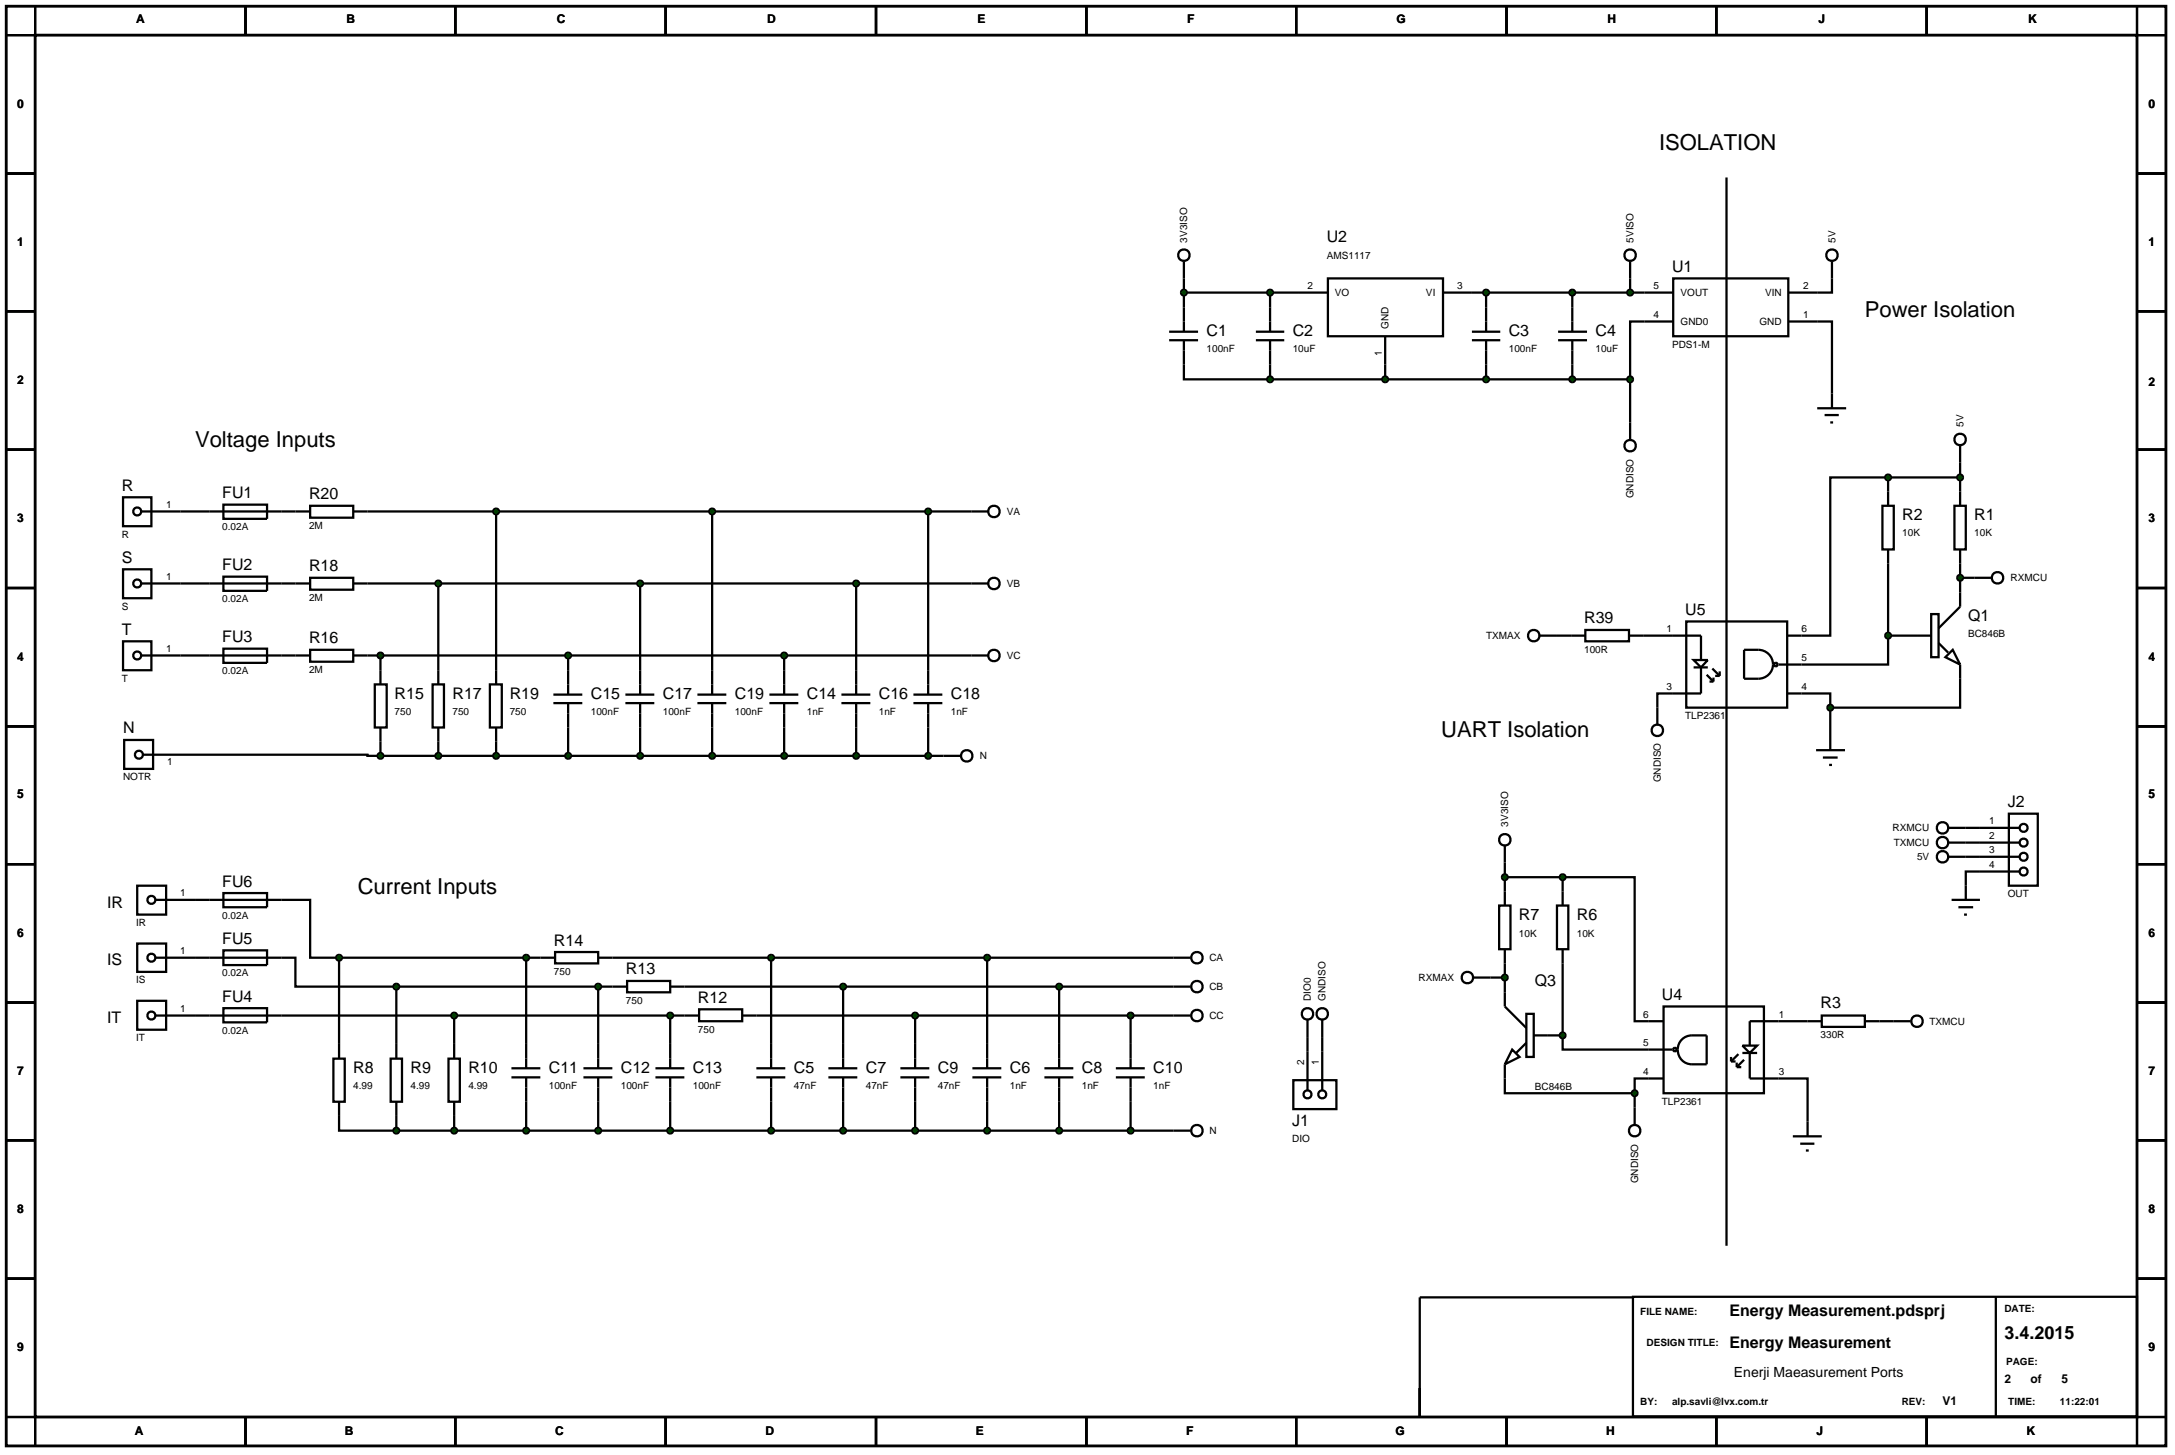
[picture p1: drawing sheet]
<svg xmlns="http://www.w3.org/2000/svg" width="384mm" height="257mm" viewBox="0 0 384 257" stroke-linecap="round" stroke-linejoin="round" font-family="sans-serif">
<path d="M1.1 1.1h380.9v253.9h-380.9zM6.2 6.2h370.7v243.7h-370.7z" fill="none" stroke="#000" stroke-width=".5"/>
<g fill="none" stroke="#000" stroke-width=".4">
<path d="M6.2 1.1v5.1h-5.1M43.3 1.1v5.1M80.3 1.1v5.1M117.4 1.1v5.1M154.5 1.1v5.1M191.6 1.1v5.1M228.6 1.1v5.1M265.7 1.1v5.1M302.7 1.1v5.1M339.8 1.1v5.1M376.9 1.1v5.1h5.1M1.1 30.6h5.1"/>
<path d="M376.9 30.6h5.1M1.1 54.9h5.1M208.8 51.6h20.3M208.8 49.1v5.1M224 51.6v2.6M259.6 51.6h30.4M262.1 51.6v2.6M277.3 51.6v2.6M287.5 49.1v2.5M290 56.7h-2.5v10.2M320.5 56.7h2.6v12.7M323.1 49.1v2.5h-2.6"/>
<path d="M376.9 54.9h5.1M1.1 79.3h5.1M208.8 64.3v2.6h15.2M224 66.9h63.5M224 64.3v2.6M244.3 64.3v2.6M262.1 64.3v2.6M277.3 64.3v2.6M287.5 66.9v7.6M376.9 79.3h5.1M31.8 90.2h5.1M49.6 90.2h5.1"/>
<path d="M54.7 89.2h7.6v2.1h-7.6zM62.3 90.2h109M87.5 90.2v30.5M125.6 90.2v28M163.7 90.2v28M333 84.2h-10.2v27.9h-5.1M333 84.2v2.5M333 99.4v12.7M333 84.2h12.7M345.7 81.6v5.1M345.7 99.4v5.1M1.1 103.7h5.1"/>
<path d="M31.8 115.6h5.1M31.8 102.9h5.1M49.6 115.6h5.1M49.6 102.9h5.1M54.7 101.9h7.6v2.1h-7.6zM54.7 114.6h7.6v2.1h-7.6zM62.3 115.6h109M62.3 102.9h109M67.1 115.6v5.1M77.3 102.9v17.8M100.2 115.6v2.6M112.9 102.9v15.3"/>
<path d="M138.3 115.6v2.6M151 102.9v15.3M274.6 112.1h2.5M289.8 112.1h5.1M333 112.1v5.1h-15.3M333 112.1h5.1M345.7 119.7v5.1h-22.9M345.7 101.9h2.5M376.9 103.7h5.1M1.1 128.1h5.1M32.1 133.1h32.7v.2h2.3M66.1 120.7h2.1v7.6h-2.1z"/>
<path d="M67.1 128.3v5M67.1 133.3h99.3M76.3 120.7h2v7.6h-2zM77.3 128.3v5M86.4 120.7h2.1v7.6h-2.1zM87.5 128.3v5M100.2 128.3v5M112.9 128.3v5M125.6 128.3v5M138.3 128.3v5M151 128.3v5M163.7 128.3v5"/>
<path d="M294.9 122.3h-2.6v2.5M317.7 122.3h5.1v2.5M322.8 124.8v5M376.9 128.1h5.1M1.1 152.4h5.1M34.4 158.7h2.5M49.6 158.7h5.1v10.2h5.1M265.4 152.1v5.1M265.4 154.7h10.2M275.6 154.7h12.7v25.4h2.5M275.6 154.7v2.5M346.7 146h2.5"/>
<path d="M346.7 148.6h2.5M346.7 151.1h2.5M349.2 153.7h-2.5v2.5M376.9 152.4h5.1M1.1 176.8h5.1M34.4 168.9h2.5M34.4 179.1h2.5M49.6 168.9h2.5v5.1h17.8M49.6 179.1h71.1M59.8 168.9h35.5M59.8 168.9v15.2M69.9 174v10.1"/>
<path d="M69.9 174h38.1M80.1 179.1v5M92.8 168.9v15.2M105.5 174v10.1M108 168.9h99M118.2 179.1v5M120.7 174h86.3M133.4 179.1h73.6M136 168.9v15.2M148.7 174v10.1M161.4 179.1v5M174.1 168.9v15.2"/>
<path d="M186.8 174v10.1M199.4 179.1v5M262.9 172.4h2.5M265.4 169.9v5.1M275.6 169.9v12.7M376.9 176.8h5.1M59.8 196.8v2.6h10.1M69.9 196.8v2.6M69.9 199.4h137.1M80.1 196.8v2.6M92.8 194.3v5.1M105.5 194.3v5.1"/>
<path d="M118.2 194.3v5.1M136 194.3v5.1M148.7 194.3v5.1M161.4 194.3v5.1M174.1 194.3v5.1M186.8 194.3v5.1M199.4 194.3v5.1M230.6 182.9v2.5M233.2 182.9v2.5M265.4 190.2v2.6h22.9M273 182.6h2.6M275.6 182.6v2.5h15.2"/>
<path d="M288.3 192.8v2.5M290.8 190.2h-2.5v2.6M313.7 190.2h5.1v7.6M313.7 180.1h5.1M331.5 180.1h2.5M1.1 201.1h5.1M376.9 201.1h5.1M1.1 225.5h5.1M288 228.7h88.9v21.1h-88.9zM288 228.8h-37.6v21.1M352 228.7v21.1M376.9 225.5h5.1"/>
<path d="M1.1 249.9h5.1v5.1M43.3 249.9v5.1M80.3 249.9v5.1M117.4 249.9v5.1M154.5 249.9v5.1M191.6 249.9v5.1M228.6 249.9v5.1M265.7 249.9v5.1M302.7 249.9v5.1M339.8 249.9v5.1M382 249.9h-5.1v5.1"/>
</g>
<path d="M76.9 133l.4-.2-.5 .5zM77.3 132.8l.3 .1 .2 .4zM77.8 133.3l-.2 .4-.3 .1zM76.8 133.3l.5 .5-.4-.2z" fill="#004000" stroke="#000" stroke-width=".4"/>
<path d="M77.3 132.8l.5 .5-.5 .5-.5-.5z" fill="#004000"/>
<g fill="none" stroke="#000" stroke-width=".4">
<path d="M171.3 115.6h3"/>
<circle cx="175.3" cy="115.6" r="1.01"/>
</g>
<path d="M66.7 115.3l.4-.2-.5 .5zM67.1 115.1l.4 .2 .1 .3zM67.6 115.6l-.1 .3-.4 .2zM66.6 115.6l.5 .5-.3-.1z" fill="#004000" stroke="#000" stroke-width=".4"/>
<path d="M66.6 115.6l.5-.5 .5 .5-.5 .5z" fill="#004000"/>
<g fill="none" stroke="#000" stroke-width=".4">
<path d="M171.3 102.9h3"/>
<circle cx="175.3" cy="102.9" r="1.01"/>
</g>
<path d="M76.9 102.6l.4-.2-.5 .5zM77.3 102.4l.3 .1 .2 .4zM77.3 103.4l.5-.5-.2 .4zM76.8 102.9l.5 .5-.4-.2z" fill="#004000" stroke="#000" stroke-width=".4"/>
<path d="M76.8 102.9l.5-.5 .5 .5-.5 .5z" fill="#004000"/>
<g fill="none" stroke="#000" stroke-width=".4">
<path d="M171.3 90.2h3"/>
<circle cx="175.3" cy="90.2" r="1.01"/>
</g>
<path d="M87.1 89.9l.4-.2-.5 .5zM87.5 89.7l.3 .1 .2 .4zM87.5 90.7l.5-.5-.2 .4zM87 90.2l.5 .5-.4-.2z" fill="#004000" stroke="#000" stroke-width=".4"/>
<path d="M87 90.2l.5-.5 .5 .5-.5 .5z" fill="#004000"/>
<g fill="none" stroke="#000" stroke-width=".4">
<path d="M207 168.9h3M207 174h3M207 179.1h3M58.8 186.7h2v7.6h-2zM59.8 184.1v2.6M59.8 194.3v2.5M68.9 186.7h2v7.6h-2zM69.9 184.1v2.6M69.9 194.3v2.5M79.1 186.7h2v7.6h-2zM80.1 184.1v2.6M80.1 194.3v2.5"/>
<circle cx="211.1" cy="168.9" r="1.01"/>
<circle cx="211.1" cy="174" r="1.01"/>
<circle cx="211.1" cy="179.1" r="1.01"/>
</g>
<path d="M69.5 199.1l.4-.2-.5 .5zM69.9 198.9l.4 .2 .1 .3zM70.4 199.4l-.1 .3-.4 .2zM69.4 199.4l.5 .5-.3-.1z" fill="#004000" stroke="#000" stroke-width=".4"/>
<path d="M69.4 199.4l.5-.5 .5 .5-.5 .5z" fill="#004000"/>
<g fill="none" stroke="#000" stroke-width=".4">
<path d="M207 199.4h3"/>
<circle cx="211.1" cy="199.4" r="1.01"/>
</g>
<path d="M79.8 199l.3-.1-.5 .5zM80.1 198.9l.3 .1 .2 .4zM80.6 199.4l-.2 .4-.3 .1zM79.6 199.4l.5 .5-.4-.2z" fill="#004000" stroke="#000" stroke-width=".4"/>
<path d="M80.1 198.9l.5 .5-.5 .5-.5-.5z" fill="#004000"/>
<path d="M90.2 188.4h5.1M90.2 190h5.1M92.8 184.1v4.3M92.8 190v4.3M102.9 188.4h5.1M102.9 190h5.1M105.5 184.1v4.3M105.5 190v4.3M115.6 188.4h5.1M115.6 190h5.1M118.2 184.1v4.3M118.2 190v4.3" fill="none" stroke="#000" stroke-width=".4"/>
<g fill="#004000" stroke="#000" stroke-width=".4">
<path d="M92.5 199l.3-.1-.5 .5zM92.8 198.9l.3 .1 .2 .4zM93.3 199.4l-.2 .4-.3 .1zM92.3 199.4l.5 .5-.4-.2z"/>
<path d="M105.2 199l.3-.1-.5 .5zM105.5 198.9l.3 .1 .2 .4zM106 199.4l-.2 .4-.3 .1zM105 199.4l.5 .5-.4-.2z"/>
<path d="M117.9 199l.3-.1-.5 .5zM118.2 198.9l.3 .1 .2 .4zM118.7 199.4l-.2 .4-.3 .1zM117.7 199.4l.5 .5-.4-.2z"/>
</g>
<g fill="#004000">
<path d="M92.8 198.9l.5 .5-.5 .5-.5-.5z"/>
<path d="M105.5 198.9l.5 .5-.5 .5-.5-.5z"/>
<path d="M118.2 198.9l.5 .5-.5 .5-.5-.5z"/>
</g>
<g fill="none" stroke="#000" stroke-width=".4">
<path d="M95.3 168.9h2.6M97.9 167.9h7.6v2h-7.6zM105.5 168.9h2.5M108 174h2.6M110.6 173h7.6v2h-7.6zM118.2 174h2.5M120.7 179.1h2.6M123.3 178h7.6v2.1h-7.6zM130.9 179.1h2.5M133.4 188.4h5.1M133.4 190h5.1M136 184.1v4.3"/>
<path d="M136 190v4.3M146.1 188.4h5.1M146.1 190h5.1M148.7 184.1v4.3M148.7 190v4.3M158.8 188.4h5.1M158.8 190h5.1M161.4 184.1v4.3M161.4 190v4.3"/>
</g>
<g fill="#004000" stroke="#000" stroke-width=".4">
<path d="M135.6 168.6l.4-.2-.5 .5zM136 168.4l.4 .2 .1 .3zM136.5 168.9l-.2 .4-.3 .1zM135.5 168.9l.5 .5-.3-.1z"/>
<path d="M148.3 173.7l.4-.2-.5 .5zM148.7 173.5l.3 .1 .2 .4zM149.2 174l-.1 .3-.4 .2zM148.2 174l.5 .5-.4-.2z"/>
<path d="M161 178.8l.4-.2-.5 .5zM161.4 178.6l.3 .1 .2 .4zM161.4 179.6l.5-.5-.2 .4zM160.9 179.1l.5 .5-.3-.1z"/>
<path d="M135.6 199.1l.4-.2-.5 .5zM136 198.9l.3 .1 .2 .4zM136.5 199.4l-.1 .3-.4 .2zM135.5 199.4l.5 .5-.4-.2z"/>
<path d="M148.3 199.1l.4-.2-.5 .5zM148.7 198.9l.3 .1 .2 .4zM149.2 199.4l-.1 .3-.4 .2zM148.2 199.4l.5 .5-.4-.2z"/>
<path d="M161 199.1l.4-.2-.5 .5zM161.4 198.9l.3 .1 .2 .4zM161.9 199.4l-.1 .3-.4 .2zM160.9 199.4l.5 .5-.4-.2z"/>
</g>
<g fill="#004000">
<path d="M135.5 168.9l.5-.5 .5 .5-.5 .5z"/>
<path d="M148.2 174l.5-.5 .5 .5-.5 .5z"/>
<path d="M160.9 179.1l.5-.5 .5 .5-.5 .5z"/>
<path d="M135.5 199.4l.5-.5 .5 .5-.5 .5z"/>
<path d="M148.2 199.4l.5-.5 .5 .5-.5 .5z"/>
<path d="M160.9 199.4l.5-.5 .5 .5-.5 .5z"/>
</g>
<path d="M171.5 188.4h5.1M171.5 190h5.1M174.1 184.1v4.3M174.1 190v4.3" fill="none" stroke="#000" stroke-width=".4"/>
<g fill="#004000" stroke="#000" stroke-width=".4">
<path d="M173.7 199.1l.4-.2-.5 .5zM174.1 198.9l.3 .1 .2 .4zM174.6 199.4l-.1 .3-.4 .2zM173.6 199.4l.5 .5-.4-.2z"/>
<path d="M173.7 168.6l.4-.2-.5 .5zM174.1 168.4l.4 .2 .1 .3zM174.6 168.9l-.2 .4-.3 .1zM173.6 168.9l.5 .5-.3-.1z"/>
</g>
<g fill="#004000">
<path d="M173.6 199.4l.5-.5 .5 .5-.5 .5z"/>
<path d="M173.6 168.9l.5-.5 .5 .5-.5 .5z"/>
</g>
<path d="M184.2 188.4h5.1M184.2 190h5.1M186.8 184.1v4.3M186.8 190v4.3M196.8 188.4h5.1M196.8 190h5.1M199.4 184.1v4.3M199.4 190v4.3" fill="none" stroke="#000" stroke-width=".4"/>
<g fill="#004000" stroke="#000" stroke-width=".4">
<path d="M186.4 173.7l.4-.2-.5 .5zM186.8 173.5l.4 .2 .1 .3zM187.3 174l-.1 .3-.4 .2zM186.3 174l.5 .5-.4-.2z"/>
<path d="M186.4 199.1l.4-.2-.5 .5zM186.8 198.9l.4 .2 .1 .3zM187.3 199.4l-.1 .3-.4 .2zM186.3 199.4l.5 .5-.4-.2z"/>
<path d="M199 178.8l.4-.2-.5 .5zM199.4 178.6l.3 .1 .2 .4zM199.4 179.6l.5-.5-.2 .4zM198.9 179.1l.5 .5-.3-.1z"/>
<path d="M199 199.1l.4-.2-.5 .5zM199.4 198.9l.3 .1 .2 .4zM199.9 199.4l-.1 .3-.4 .2zM198.9 199.4l.5 .5-.4-.2z"/>
</g>
<g fill="#004000">
<path d="M186.3 174l.5-.5 .5 .5-.5 .5z"/>
<path d="M186.3 199.4l.5-.5 .5 .5-.5 .5z"/>
<path d="M198.9 179.1l.5-.5 .5 .5-.5 .5z"/>
<path d="M198.9 199.4l.5-.5 .5 .5-.5 .5z"/>
</g>
<g fill="none" stroke="#000" stroke-width=".4">
<path d="M100.2 118.2v4.3M112.9 118.2v4.3M125.6 118.2v4.3M138.3 118.2v4.3M151 118.2v4.3M163.7 118.2v4.3M97.6 122.5h5.1M97.6 124h5.1M100.2 124v4.3M110.3 122.5h5.1M110.3 124h5.1M112.9 124v4.3"/>
<path d="M123 122.5h5.1M123 124h5.1M125.6 124v4.3M135.7 122.5h5.1M135.7 124h5.1M138.3 124v4.3M148.4 122.5h5.1M148.4 124h5.1M151 124v4.3M161.1 122.5h5.1M161.1 124h5.1M163.7 124v4.3"/>
</g>
<g fill="#004000" stroke="#000" stroke-width=".4">
<path d="M99.9 115.2l.3-.1-.5 .5zM100.2 115.1l.3 .1 .2 .4zM100.2 116.1l.5-.5-.2 .4zM99.7 115.6l.5 .5-.3-.1z"/>
<path d="M112.6 102.5l.3-.1-.5 .5zM112.9 102.4l.3 .1 .2 .4zM112.9 103.4l.5-.5-.2 .4zM112.4 102.9l.5 .5-.3-.1z"/>
<path d="M125.2 89.9l.4-.2-.5 .5zM125.6 89.7l.3 .1 .2 .4zM125.6 90.7l.5-.5-.2 .4zM125.1 90.2l.5 .5-.3-.1z"/>
<path d="M138 115.2l.3-.1-.5 .5zM138.3 115.1l.3 .1 .2 .4zM138.3 116.1l.5-.5-.2 .4zM137.8 115.6l.5 .5-.4-.2z"/>
<path d="M150.7 102.5l.3-.1-.5 .5zM151 102.4l.3 .1 .2 .4zM151 103.4l.5-.5-.2 .4zM150.5 102.9l.5 .5-.3-.1z"/>
<path d="M163.4 89.8l.3-.1-.5 .5zM163.7 89.7l.3 .1 .2 .4zM163.7 90.7l.5-.5-.2 .4zM163.2 90.2l.5 .5-.3-.1z"/>
<path d="M87.1 133l.4-.2-.5 .5zM87.5 132.8l.3 .1 .2 .4zM87.5 133.8l.5-.5-.2 .4zM87 133.3l.5 .5-.4-.2z"/>
<path d="M99.9 132.9l.3-.1-.5 .5zM100.2 132.8l.3 .1 .2 .4zM100.7 133.3l-.1 .3-.4 .2zM99.7 133.3l.5 .5-.4-.2z"/>
<path d="M112.6 132.9l.3-.1-.5 .5zM112.9 132.8l.3 .1 .2 .4zM113.4 133.3l-.1 .3-.4 .2zM112.4 133.3l.5 .5-.4-.2z"/>
<path d="M125.2 133l.4-.2-.5 .5zM125.6 132.8l.3 .1 .2 .4zM126.1 133.3l-.1 .3-.4 .2zM125.1 133.3l.5 .5-.4-.2z"/>
<path d="M138 132.9l.3-.1-.5 .5zM138.3 132.8l.3 .1 .2 .4zM138.3 133.8l.5-.5-.1 .3zM137.8 133.3l.5 .5-.4-.2z"/>
<path d="M150.6 133l.4-.2-.5 .5zM151 132.8l.3 .1 .2 .4zM151.5 133.3l-.1 .3-.4 .2zM150.5 133.3l.5 .5-.4-.2z"/>
</g>
<g fill="#004000">
<path d="M99.7 115.6l.5-.5 .5 .5-.5 .5z"/>
<path d="M112.4 102.9l.5-.5 .5 .5-.5 .5z"/>
<path d="M125.6 89.7l.5 .5-.5 .5-.5-.5z"/>
<path d="M137.8 115.6l.5-.5 .5 .5-.5 .5z"/>
<path d="M150.5 102.9l.5-.5 .5 .5-.5 .5z"/>
<path d="M163.7 89.7l.5 .5-.5 .5-.5-.5z"/>
<path d="M87 133.3l.5-.5 .5 .5-.5 .5z"/>
<path d="M99.7 133.3l.5-.5 .5 .5-.5 .5z"/>
<path d="M112.4 133.3l.5-.5 .5 .5-.5 .5z"/>
<path d="M125.1 133.3l.5-.5 .5 .5-.5 .5z"/>
<path d="M138.3 132.8l.5 .5-.5 .5-.5-.5z"/>
<path d="M150.5 133.3l.5-.5 .5 .5-.5 .5z"/>
</g>
<g fill="none" stroke="#000" stroke-width=".4">
<path d="M229.1 51.6h5.1M234.2 49.1h20.3v10.2h-20.3zM244.3 59.3v5M254.5 51.6h5.1M287.5 46.1v3M290 56.7h5.1M290 51.6h5.1M295.1 49.1h20.3v10.2h-20.3zM315.4 56.7h5.1M315.4 51.6h5.1M323.1 46.1v3M287.5 74.5v3"/>
<path d="M320.5 72h5.1M321.8 73.2h2.5M322.8 74.5h.5M323.1 69.4v2.6"/>
<circle cx="287.5" cy="45" r="1.01"/>
<circle cx="323.1" cy="45" r="1.01"/>
<circle cx="287.5" cy="78.6" r="1.01"/>
</g>
<path d="M287.2 66.5l.3-.1-.5 .5zM287.5 66.4l.4 .2 .1 .3zM288 66.9l-.1 .3-.4 .2zM287 66.9l.5 .5-.3-.1z" fill="#004000" stroke="#000" stroke-width=".4"/>
<path d="M287.5 66.4l.5 .5-.5 .5-.5-.5z" fill="#004000"/>
<path d="M274.8 58.5h5.1M277.3 54.2v4.3M274.8 60h5.1M277.3 60v4.3" fill="none" stroke="#000" stroke-width=".4"/>
<g fill="#004000" stroke="#000" stroke-width=".4">
<path d="M277 66.5l.3-.1-.5 .5zM277.3 66.4l.4 .2 .1 .3zM277.3 67.4l.5-.5-.2 .4zM276.8 66.9l.5 .5-.4-.2z"/>
<path d="M277 51.2l.3-.1-.5 .5zM277.3 51.1l.4 .2 .1 .3zM277.3 52.1l.5-.5-.2 .4zM276.8 51.6l.5 .5-.4-.2z"/>
<path d="M287.2 51.2l.3-.1-.5 .5zM287.5 51.1l.4 .2 .1 .3zM288 51.6l-.1 .3-.4 .2zM287 51.6l.5 .5-.3-.1z"/>
</g>
<g fill="#004000">
<path d="M277.3 66.4l.5 .5-.5 .5-.5-.5z"/>
<path d="M277.3 51.1l.5 .5-.5 .5-.5-.5z"/>
<path d="M287.5 51.1l.5 .5-.5 .5-.5-.5z"/>
</g>
<path d="M259.6 58.5h5M262.1 54.2v4.3M259.6 60h5M262.1 60v4.3" fill="none" stroke="#000" stroke-width=".4"/>
<g fill="#004000" stroke="#000" stroke-width=".4">
<path d="M261.8 51.2l.3-.1-.5 .5zM262.1 51.1l.4 .2 .1 .3zM262.6 51.6l-.2 .4-.3 .1zM261.6 51.6l.5 .5-.3-.1z"/>
<path d="M261.8 66.5l.3-.1-.5 .5zM262.1 66.4l.4 .2 .1 .3zM262.6 66.9l-.2 .4-.3 .1zM261.6 66.9l.5 .5-.3-.1z"/>
</g>
<g fill="#004000">
<path d="M262.1 51.1l.5 .5-.5 .5-.5-.5z"/>
<path d="M262.1 66.4l.5 .5-.5 .5-.5-.5z"/>
</g>
<path d="M206.2 58.5h5.1M208.8 54.2v4.3M221.5 58.5h5M224 54.2v4.3M206.2 60h5.1M208.8 60v4.3M221.5 60h5M224 60v4.3" fill="none" stroke="#000" stroke-width=".4"/>
<g fill="#004000" stroke="#000" stroke-width=".4">
<path d="M223.7 51.2l.3-.1-.5 .5zM224 51.1l.4 .2 .1 .3zM224.5 51.6l-.1 .3-.4 .2zM223.5 51.6l.5 .5-.3-.1z"/>
<path d="M244 66.5l.3-.1-.5 .5zM244.3 66.4l.4 .2 .1 .3zM244.8 66.9l-.1 .3-.4 .2zM243.8 66.9l.5 .5-.3-.1z"/>
<path d="M223.7 66.5l.3-.1-.5 .5zM224 66.4l.4 .2 .1 .3zM224.5 66.9l-.1 .3-.4 .2zM223.5 66.9l.5 .5-.3-.1z"/>
</g>
<g fill="#004000">
<path d="M224 51.1l.5 .5-.5 .5-.5-.5z"/>
<path d="M244.3 66.4l.5 .5-.5 .5-.5-.5z"/>
<path d="M224 66.4l.5 .5-.5 .5-.5-.5z"/>
</g>
<g fill="none" stroke="#000" stroke-width=".4">
<path d="M208.8 46.1v3"/>
<circle cx="208.8" cy="45" r="1.01"/>
</g>
<path d="M208.5 51.2l.3-.1-.5 .5zM208.8 51.1l.4 .2 .1 .3zM209.3 51.6l-.1 .3-.4 .2zM208.3 51.6l.5 .5-.3-.1z" fill="#004000" stroke="#000" stroke-width=".4"/>
<path d="M208.8 51.1l.5 .5-.5 .5-.5-.5z" fill="#004000"/>
<g fill="none" stroke="#000" stroke-width=".4">
<path d="M345.7 78.6v3M332 89.2h2v7.7h-2zM333 86.7v2.5M333 96.9v2.5M344.7 89.2h2v7.7h-2zM345.7 86.7v2.5M345.7 96.9v2.5M271.5 112.1h3.1M277.1 112.1h2.5M279.6 111.1h7.7v2h-7.7zM287.3 112.1h2.5M294.9 112.1h5.1v4.3"/>
<path d="M297.4 109.6h17.8v15.2h-17.8zM298.7 116.4h2.5l-1.2 1.3zM298.7 117.7h2.5M300 117.7v4.6h-5.1M301 119l1.2 1.2M302 117.9l1.3 1.3M302.2 119.5v.7M302.5 119.2h.8M303.3 118.4v.8M307.6 114.6h2.5a2.55 2.55 0 0 1 2.6 2.5 2.55 2.55 0 0 1-2.6 2.6h-2.5zM313.7 117.2h4M315.2 112.1h2.5"/>
<path d="M338.1 112.1h2.5M340.6 108.3h1.3v7.6h-1.3zM341.9 113.4l1.7 1.7M343.1 115.9l1.3-1.3 1.3 2.6zM345.7 104.5v2.5l-3.8 3.8M345.7 117.2v2.5M301.5 120.2h.7M315.2 122.3h2.5M320.3 132.3h5.1M321.5 133.6h2.6M322.6 134.9h.5M322.8 129.8v2.5"/>
<path d="M343.6 146h3.1M343.6 148.6h3.1M343.6 151.1h3.1M344.2 158.7h5M345.4 160h2.6M346.7 156.2v2.5M349.2 146h6.9M349.2 148.6h6.9M349.2 151.1h6.9M349.2 153.7h6.9M354.3 143.5h5.1v12.7h-5.1zM346.4 161.3h.5"/>
<circle cx="345.7" cy="77.5" r="1.01"/>
<circle cx="270.5" cy="112.1" r="1.01"/>
<circle cx="313.2" cy="117.2" r=".31"/>
<circle cx="342.6" cy="151.1" r="1.01"/>
<circle cx="342.6" cy="146" r="1.01"/>
<circle cx="342.6" cy="148.6" r="1.01"/>
<circle cx="356.9" cy="146" r=".7"/>
<circle cx="356.9" cy="151.1" r=".7"/>
<circle cx="356.9" cy="153.7" r=".7"/>
<circle cx="356.9" cy="148.6" r=".7"/>
</g>
<g fill="#004000" stroke="#000" stroke-width=".4">
<path d="M332.7 111.7l.3-.1-.5 .5zM333 111.6l.4 .2 .1 .3zM333.5 112.1l-.1 .3-.4 .2zM332.5 112.1l.5 .5-.3-.1z"/>
<path d="M322.5 124.4l.3-.1-.5 .5zM322.8 124.3l.4 .2 .1 .3zM323.3 124.8l-.2 .4-.3 .1zM322.3 124.8l.5 .5-.3-.1z"/>
<path d="M345.4 83.8l.3-.1-.5 .5zM345.7 83.7l.4 .2 .1 .3zM346.2 84.2l-.1 .3-.4 .2zM345.2 84.2l.5 .5-.3-.1z"/>
</g>
<g fill="#004000">
<path d="M333 111.6l.5 .5-.5 .5-.5-.5z"/>
<path d="M322.8 124.3l.5 .5-.5 .5-.5-.5z"/>
<path d="M345.2 84.2l.5-.5 .5 .5-.5 .5z"/>
</g>
<g fill="none" stroke="#000" stroke-width=".4">
<path d="M348.2 101.9h3.1"/>
<circle cx="352.3" cy="101.9" r="1.01"/>
</g>
<g fill="#004000" stroke="#000" stroke-width=".4">
<path d="M345.4 101.5l.3-.1-.5 .5zM345.7 101.4l.4 .2 .1 .3zM346.2 101.9l-.1 .3-.4 .2zM345.2 101.9l.5 .5-.4-.2z"/>
<path d="M332.7 83.8l.3-.1-.5 .5zM333 83.7l.4 .2 .1 .3zM333 84.7l.5-.5-.1 .3zM332.5 84.2l.5 .5-.3-.1z"/>
</g>
<g fill="#004000">
<path d="M345.7 101.4l.5 .5-.5 .5-.5-.5z"/>
<path d="M332.5 84.2l.5-.5 .5 .5-.5 .5z"/>
</g>
<g fill="none" stroke="#000" stroke-width=".4">
<path d="M292.3 124.8v3M274.6 159.7h2v7.7h-2zM275.6 157.2v2.5M265.4 175v2.5l3.8 3.8M269.2 178.8h1.3v7.6h-1.3zM275.6 167.4v2.5M293.4 177.5h17.7v15.3h-17.7zM265.4 187.7v2.5M266.7 185.1l1.3 1.3-2.6 1.3zM269.2 183.9l-1.8 1.8M270.5 182.6h2.5M290.8 180.1h2.6"/>
<path d="M290.8 190.2h2.6M290.8 185.1h4.1M296.8 183.1l1-.4 3.2-.1v5.1h-2.6a2.57 2.57 0 0 1-2.4-1.7 2.57 2.57 0 0 1 .8-2.9zM305.3 186.4v.8M305.3 187.2h.8M306.3 187.4v.8M306.3 188.2h.8M306.6 185.9l-1.3 1.3M307.3 184.4h2.6l-1.3 1.3zM307.3 185.7h2.6M307.6 186.9l-1.3 1.3M308.6 185.7v4.5h5.1"/>
<path d="M313.7 180.1h-5.1v4.3"/>
<circle cx="292.3" cy="128.8" r="1.01"/>
<circle cx="295.4" cy="185.1" r=".31"/>
</g>
<path d="M275.2 182.3l.4-.2-.5 .5zM275.6 182.1l.3 .1 .2 .4zM276.1 182.6l-.1 .3-.4 .2zM275.1 182.6l.5 .5-.4-.2z" fill="#004000" stroke="#000" stroke-width=".4"/>
<path d="M275.1 182.6l.5-.5 .5 .5-.5 .5z" fill="#004000"/>
<g fill="none" stroke="#000" stroke-width=".4">
<path d="M264.4 159.7h2v7.7h-2zM265.4 149.1v3M265.4 157.2v2.5M265.4 167.4v2.5"/>
<circle cx="265.4" cy="148.1" r="1.01"/>
</g>
<path d="M265.1 154.3l.3-.1-.5 .5zM265.4 154.2l.4 .2 .1 .3zM265.9 154.7l-.1 .3-.4 .2zM264.9 154.7l.5 .5-.4-.2z" fill="#004000" stroke="#000" stroke-width=".4"/>
<path d="M265.4 154.2l.5 .5-.5 .5-.5-.5z" fill="#004000"/>
<g fill="none" stroke="#000" stroke-width=".4">
<path d="M259.8 172.4h3.1"/>
<circle cx="258.8" cy="172.4" r="1.01"/>
</g>
<path d="M265 172.1l.4-.2-.5 .5zM265.4 171.9l.4 .2 .1 .3zM265.9 172.4l-.1 .3-.4 .2zM264.9 172.4l.5 .5-.4-.2z" fill="#004000" stroke="#000" stroke-width=".4"/>
<path d="M265.4 171.9l.5 .5-.5 .5-.5-.5z" fill="#004000"/>
<g fill="none" stroke="#000" stroke-width=".4">
<path d="M321.3 179.1h7.6v2h-7.6zM288.3 195.3v3.1M318.8 180.1h2.5M318.8 197.8v2.6M328.9 180.1h2.6M334 180.1h3M316.2 200.4h5.1M317.5 201.7h2.5M318.5 202.9h.5"/>
<circle cx="288.3" cy="199.4" r="1.01"/>
<circle cx="338.1" cy="180.1" r="1.01"/>
</g>
<g fill="#004000" stroke="#000" stroke-width=".4">
<path d="M288 192.4l.3-.1-.5 .5zM288.3 192.3l.4 .2 .1 .3zM288.3 193.3l.5-.5-.2 .4zM287.8 192.8l.5 .5-.3-.1z"/>
<path d="M275.3 154.3l.3-.1-.5 .5zM275.6 154.2l.4 .2 .1 .3zM275.6 155.2l.5-.5-.2 .4zM275.1 154.7l.5 .5-.4-.2z"/>
</g>
<g fill="#004000">
<path d="M288.3 192.3l.5 .5-.5 .5-.5-.5z"/>
<path d="M275.6 154.2l.5 .5-.5 .5-.5-.5z"/>
</g>
<g fill="none" stroke="#000" stroke-width=".4">
<path d="M304.5 31.3v188.4M21.7 87.7h5v5.1h-5zM25 90.2h6.8M21.7 100.4h5v5.1h-5zM21.7 113.1h5v5.1h-5zM25 102.9h6.8M25 115.6h6.8M166.4 133.3h3.1M24.2 156.2h5.1v5.1h-5.1zM27.5 158.7h6.9M24.2 176.5h5.1v5.1h-5.1zM24.2 166.4h5.1v5h-5.1z"/>
<path d="M27.5 179.1h6.9M27.5 168.9h6.9M230.6 179.8v3.1M233.2 179.8v3.1M228.1 190.5h7.6v5.1h-7.6zM230.6 185.4v6.9M233.2 185.4v6.9"/>
<circle cx="24.2" cy="90.2" r=".7"/>
<circle cx="24.2" cy="115.6" r=".7"/>
<circle cx="24.2" cy="102.9" r=".7"/>
<circle cx="170.5" cy="133.3" r="1.01"/>
<circle cx="26.7" cy="158.7" r=".7"/>
<circle cx="26.7" cy="179.1" r=".7"/>
<circle cx="26.7" cy="168.9" r=".7"/>
<circle cx="230.6" cy="178.8" r="1.01"/>
<circle cx="233.2" cy="178.8" r="1.01"/>
<circle cx="230.6" cy="193" r=".7"/>
<circle cx="233.2" cy="193" r=".7"/>
</g>
<path d="M163.4 132.9l.3-.1-.5 .5zM163.7 132.8l.3 .1 .2 .4zM164.2 133.3l-.1 .3-.4 .2zM163.2 133.3l.5 .5-.4-.2z" fill="#004000" stroke="#000" stroke-width=".4"/>
<path d="M163.2 133.3l.5-.5 .5 .5-.5 .5z" fill="#004000"/>
<path d="M36.9 90.2h12.7M39.4 89h7.7v2.5h-7.7zM36.9 102.9h12.7M36.9 115.6h12.7M39.4 101.7h7.7v2.5h-7.7zM39.4 114.4h7.7v2.5h-7.7zM36.9 158.7h12.7M39.4 157.5h7.7v2.5h-7.7zM36.9 168.9h12.7M36.9 179.1h12.7M39.4 167.6h7.7v2.6h-7.7zM39.4 177.8h7.7v2.5h-7.7z" fill="none" stroke="#000" stroke-width=".4"/>
<g fill="#004000" stroke="#000" stroke-width=".4">
<path d="M117.9 178.7l.3-.1-.5 .5zM118.2 178.6l.3 .1 .2 .4zM118.7 179.1l-.2 .4-.3 .1zM117.7 179.1l.5 .5-.3-.1z"/>
<path d="M105.2 173.6l.3-.1-.5 .5zM105.5 173.5l.3 .1 .2 .4zM106 174l-.2 .4-.3 .1zM105 174l.5 .5-.4-.2z"/>
<path d="M92.5 168.5l.3-.1-.5 .5zM92.8 168.4l.3 .1 .2 .4zM93.3 168.9l-.2 .4-.3 .1zM92.3 168.9l.5 .5-.3-.1z"/>
<path d="M59.5 168.5l.3-.1-.5 .5zM59.8 168.4l.4 .2 .1 .3zM60.3 168.9l-.1 .3-.4 .2zM59.3 168.9l.5 .5-.3-.1z"/>
<path d="M69.5 173.7l.4-.2-.5 .5zM69.9 173.5l.4 .2 .1 .3zM70.4 174l-.1 .3-.4 .2zM69.4 174l.5 .5-.3-.1z"/>
<path d="M79.8 178.7l.3-.1-.5 .5zM80.1 178.6l.3 .1 .2 .4zM80.1 179.6l.5-.5-.2 .4zM79.6 179.1l.5 .5-.3-.1z"/>
</g>
<g fill="#004000">
<path d="M118.2 178.6l.5 .5-.5 .5-.5-.5z"/>
<path d="M105.5 173.5l.5 .5-.5 .5-.5-.5z"/>
<path d="M92.8 168.4l.5 .5-.5 .5-.5-.5z"/>
<path d="M59.8 168.4l.5 .5-.5 .5-.5-.5z"/>
<path d="M69.4 174l.5-.5 .5 .5-.5 .5z"/>
<path d="M80.1 178.6l.5 .5-.5 .5-.5-.5z"/>
</g>
<g fill="none" stroke="#000" stroke-width=".4">
<path d="M21.9 130.5h5.1v5.1h-5.1zM25.2 133.1h6.9"/>
<circle cx="24.5" cy="133.1" r=".7"/>
</g>
<path d="M66.7 133l.4-.2-.5 .5zM67.1 132.8l.4 .2 .1 .3zM67.6 133.3l-.1 .3-.4 .2zM66.6 133.3l.5 .5-.3-.1z" fill="#004000" stroke="#000" stroke-width=".4"/>
<path d="M66.6 133.3l.5-.5 .5 .5-.5 .5z" fill="#004000"/>
<g font-size="3.9">
<text x="292.6" y="26.5">ISOLATION</text>
<text x="328.9" y="55.9">Power Isolation</text>
<text x="34.4" y="78.8">Voltage Inputs</text>
<text x="254.2" y="129.9">UART Isolation</text>
<text x="63.1" y="157.7">Current Inputs</text>
</g>
<text font-size="3.2" x="353.5" y="236.2">3.4.2015</text>
<g font-size="2.8">
<text x="234" y="42.8">U2</text>
<text x="294.9" y="48">U1</text>
<text x="212.8" y="59.3">C1</text>
<text x="228" y="59.3">C2</text>
<text x="266.1" y="59.3">C3</text>
<text x="281.4" y="59.3">C4</text>
<text x="21.5" y="86.6">R</text>
<text x="39.2" y="87.9">FU1</text>
<text x="54.5" y="88.1">R20</text>
<text x="335.5" y="91.8">R2</text>
<text x="348.2" y="91.8">R1</text>
<text x="21.5" y="99.3">S</text>
<text x="39.2" y="100.6">FU2</text>
<text x="54.5" y="100.8">R18</text>
<text x="21.5" y="112">T</text>
<text x="39.2" y="113.3">FU3</text>
<text x="54.5" y="113.5">R16</text>
<text x="279.4" y="110">R39</text>
<text x="297.2" y="108.5">U5</text>
<text x="347.1" y="109.6">Q1</text>
<text x="69.6" y="123.3">R15</text>
<text x="79.8" y="123.3">R17</text>
<text x="89.9" y="123.3">R19</text>
<text x="104.2" y="123.3">C15</text>
<text x="116.9" y="123.3">C17</text>
<text x="129.6" y="123.3">C19</text>
<text x="142.3" y="123.3">C14</text>
<text x="155" y="123.3">C16</text>
<text x="167.7" y="123.3">C18</text>
<text x="21.7" y="129.4">N</text>
<text x="354.1" y="142.4">J2</text>
<text x="18.9" y="160.2">IR</text>
<text x="39.2" y="156.4">FU6</text>
<text x="39.2" y="166.5">FU5</text>
<text x="97.7" y="166.8">R14</text>
<text x="267.9" y="162.3">R7</text>
<text x="278.1" y="162.3">R6</text>
<text x="18.9" y="170.3">IS</text>
<text x="110.4" y="171.9">R13</text>
<text x="270.7" y="173.9">Q3</text>
<text x="39.2" y="176.7">FU4</text>
<text x="123.1" y="176.9">R12</text>
<text x="293.1" y="176.4">U4</text>
<text x="321.1" y="177.9">R3</text>
<text x="18.9" y="180.5">IT</text>
<text x="62.3" y="189.3">R8</text>
<text x="72.4" y="189.3">R9</text>
<text x="82.6" y="189.3">R10</text>
<text x="96.8" y="189.3">C11</text>
<text x="109.5" y="189.3">C12</text>
<text x="122.2" y="189.3">C13</text>
<text x="140" y="189.3">C5</text>
<text x="152.7" y="189.3">C7</text>
<text x="165.4" y="189.3">C9</text>
<text x="178.1" y="189.3">C6</text>
<text x="190.8" y="189.3">C8</text>
<text x="203.4" y="189.3">C10</text>
<text x="227.9" y="198.6">J1</text>
<text x="305" y="232.1">Energy Measurement.pdsprj</text>
<text x="305" y="237.7">Energy Measurement</text>
</g>
<text font-size="2.5" x="305.8" y="242.8">Enerji Maeasurement Ports</text>
<g font-size="2.1">
<text x="24" y="4">A</text>
<text x="61.1" y="4">B</text>
<text x="98.2" y="4">C</text>
<text x="135.3" y="4">D</text>
<text x="172.4" y="4">E</text>
<text x="209.4" y="4">F</text>
<text x="246.3" y="4">G</text>
<text x="283.5" y="4">H</text>
<text x="320.7" y="4">J</text>
<text x="357.7" y="4">K</text>
<text x="3" y="19">0</text>
<text x="378.9" y="19">0</text>
<text x="3" y="43.4">1</text>
<text x="378.9" y="43.4">1</text>
<text x="3" y="67.7">2</text>
<text x="378.9" y="68">2</text>
<text x="3" y="92.1">3</text>
<text x="378.9" y="92.1">3</text>
<text x="3" y="116.5">4</text>
<text x="378.9" y="116.5">4</text>
<text x="3" y="140.8">5</text>
<text x="378.9" y="140.8">5</text>
<text x="3" y="165.2">6</text>
<text x="378.9" y="165.2">6</text>
<text x="3" y="189.6">7</text>
<text x="378.9" y="189.6">7</text>
<text x="3" y="213.9">8</text>
<text x="378.9" y="213.9">8</text>
<text x="3" y="238.3">9</text>
<text x="378.9" y="238.3">9</text>
<text x="353.5" y="243.8">2</text>
<text x="358.1" y="243.8">of</text>
<text x="363.6" y="243.8">5</text>
<text x="342.6" y="247.8">V1</text>
<text x="23.8" y="253.1">A</text>
<text x="60.8" y="253.1">B</text>
<text x="97.9" y="253.1">C</text>
<text x="135" y="253.1">D</text>
<text x="172.1" y="253.1">E</text>
<text x="209.2" y="253.1">F</text>
<text x="246.1" y="253.1">G</text>
<text x="283.3" y="253.1">H</text>
<text x="320.4" y="253.1">J</text>
<text x="357.4" y="253.1">K</text>
</g>
<g font-size="1.8">
<text x="209.4" y="42.8" transform="rotate(-90 209.4 42.8)">3V3ISO</text>
<text x="234" y="45.6">AMS1117</text>
<text x="288.1" y="42.8" transform="rotate(-90 288.1 42.8)">5VISO</text>
<text x="323.7" y="42.8" transform="rotate(-90 323.7 42.8)">5V</text>
<text x="230.6" y="51">2</text>
<text x="235.4" y="52.2">VO</text>
<text x="251.5" y="52.2">VI</text>
<text x="257" y="51">3</text>
<text x="291.6" y="51">5</text>
<text x="296.4" y="52.2">VOUT</text>
<text x="311.3" y="52.2">VIN</text>
<text x="318" y="51">2</text>
<text x="244.9" y="58" transform="rotate(-90 244.9 58)">GND</text>
<text x="291.6" y="56.1">4</text>
<text x="296.4" y="57.3">GND0</text>
<text x="310.3" y="57.3">GND</text>
<text x="318" y="56.1">1</text>
<text x="212.8" y="62.1">100nF</text>
<text x="228" y="62.1">10uF</text>
<text x="243.7" y="62.8" transform="rotate(-90 243.7 62.8)">1</text>
<text x="266.1" y="62.1">100nF</text>
<text x="281.4" y="62.1">10uF</text>
<text x="294.9" y="61.3">PDS1-M</text>
<text x="346.3" y="75.3" transform="rotate(-90 346.3 75.3)">5V</text>
<text x="29.3" y="89.6">1</text>
<text x="288.1" y="87.9" transform="rotate(-90 288.1 87.9)">GNDISO</text>
<text x="21.5" y="94.8">R</text>
<text x="39.2" y="93.5">0.02A</text>
<text x="54.5" y="93.3">2M</text>
<text x="177.6" y="90.8">VA</text>
<text x="335.5" y="94.6">10K</text>
<text x="348.2" y="94.6">10K</text>
<text x="21.5" y="107.5">S</text>
<text x="29.3" y="102.3">1</text>
<text x="39.2" y="106.2">0.02A</text>
<text x="54.5" y="106">2M</text>
<text x="177.6" y="103.5">VB</text>
<text x="354.6" y="102.5">RXMCU</text>
<text x="262.1" y="112.7">TXMAX</text>
<text x="293.9" y="111.5">1</text>
<text x="317.7" y="111.5">6</text>
<text x="347.1" y="112.4">BC846B</text>
<text x="29.3" y="115">1</text>
<text x="39.2" y="118.9">0.02A</text>
<text x="54.5" y="118.7">2M</text>
<text x="177.6" y="116.2">VC</text>
<text x="279.4" y="115.1">100R</text>
<text x="317.7" y="116.6">5</text>
<text x="21.5" y="120.2">T</text>
<text x="293.9" y="121.7">3</text>
<text x="317.7" y="121.7">4</text>
<text x="69.6" y="126.1">750</text>
<text x="79.8" y="126.1">750</text>
<text x="89.9" y="126.1">750</text>
<text x="104.2" y="126.1">100nF</text>
<text x="116.9" y="126.1">100nF</text>
<text x="129.6" y="126.1">100nF</text>
<text x="142.3" y="126.1">1nF</text>
<text x="155" y="126.1">1nF</text>
<text x="167.7" y="126.1">1nF</text>
<text x="297.2" y="126.8">TLP2361</text>
<text x="21.7" y="137.6">NOTR</text>
<text x="29.5" y="134.9">1</text>
<text x="172.8" y="133.9">N</text>
<text x="292.9" y="138" transform="rotate(-90 292.9 138)">GNDISO</text>
<text x="266" y="145.8" transform="rotate(-90 266 145.8)">3V3ISO</text>
<text x="333.8" y="146.6">RXMCU</text>
<text x="334" y="149.2">TXMCU</text>
<text x="350.8" y="145.4">1</text>
<text x="350.8" y="148">2</text>
<text x="338.1" y="151.7">5V</text>
<text x="350.8" y="150.5">3</text>
<text x="350.8" y="153.1">4</text>
<text x="31.8" y="158.1">1</text>
<text x="39.2" y="162">0.02A</text>
<text x="354.1" y="158.2">OUT</text>
<text x="24" y="163.3">IR</text>
<text x="267.9" y="165.2">10K</text>
<text x="278.1" y="165.2">10K</text>
<text x="24" y="173.4">IS</text>
<text x="31.8" y="168.3">1</text>
<text x="39.2" y="172.2">0.02A</text>
<text x="97.7" y="171.9">750</text>
<text x="213.3" y="169.5">CA</text>
<text x="250.2" y="173">RXMAX</text>
<text x="31.8" y="178.5">1</text>
<text x="110.4" y="177">750</text>
<text x="213.3" y="174.6">CB</text>
<text x="213.3" y="179.7">CC</text>
<text x="231.2" y="176.5" transform="rotate(-90 231.2 176.5)">DIO0</text>
<text x="233.8" y="176.5" transform="rotate(-90 233.8 176.5)">GNDISO</text>
<text x="289.8" y="179.5">6</text>
<text x="313.7" y="179.5">1</text>
<text x="24" y="183.6">IT</text>
<text x="39.2" y="182.3">0.02A</text>
<text x="123.1" y="182.1">750</text>
<text x="289.8" y="184.5">5</text>
<text x="321.1" y="183.1">330R</text>
<text x="340.3" y="180.7">TXMCU</text>
<text x="230" y="187.9" transform="rotate(-90 230 187.9)">2</text>
<text x="232.6" y="187.9" transform="rotate(-90 232.6 187.9)">1</text>
<text x="289.8" y="189.6">4</text>
<text x="313.7" y="189.6">3</text>
<text x="62.3" y="192.1">4.99</text>
<text x="72.4" y="192.1">4.99</text>
<text x="82.6" y="192.1">4.99</text>
<text x="96.8" y="192.1">100nF</text>
<text x="109.5" y="192.1">100nF</text>
<text x="122.2" y="192.1">100nF</text>
<text x="140" y="192.1">47nF</text>
<text x="152.7" y="192.1">47nF</text>
<text x="165.4" y="192.1">47nF</text>
<text x="178.1" y="192.1">1nF</text>
<text x="190.8" y="192.1">1nF</text>
<text x="203.4" y="192.1">1nF</text>
<text x="270.7" y="192.2">BC846B</text>
<text x="293.1" y="194.8">TLP2361</text>
<text x="213.3" y="200">N</text>
<text x="227.9" y="201.4">DIO</text>
<text x="288.9" y="208.7" transform="rotate(-90 288.9 208.7)">GNDISO</text>
<text x="289.3" y="231.9">FILE NAME:</text>
<text x="353.5" y="231.4">DATE:</text>
<text x="290.4" y="237.4">DESIGN TITLE:</text>
<text x="353.8" y="240.8">PAGE:</text>
<text x="289.3" y="247.7">BY:</text>
<text x="294.9" y="247.7">alp.savli@lvx.com.tr</text>
<text x="335.4" y="247.8">REV:</text>
<text x="354.2" y="247.8">TIME:</text>
<text x="363.3" y="247.8">11:22:01</text>
</g>
</svg>
